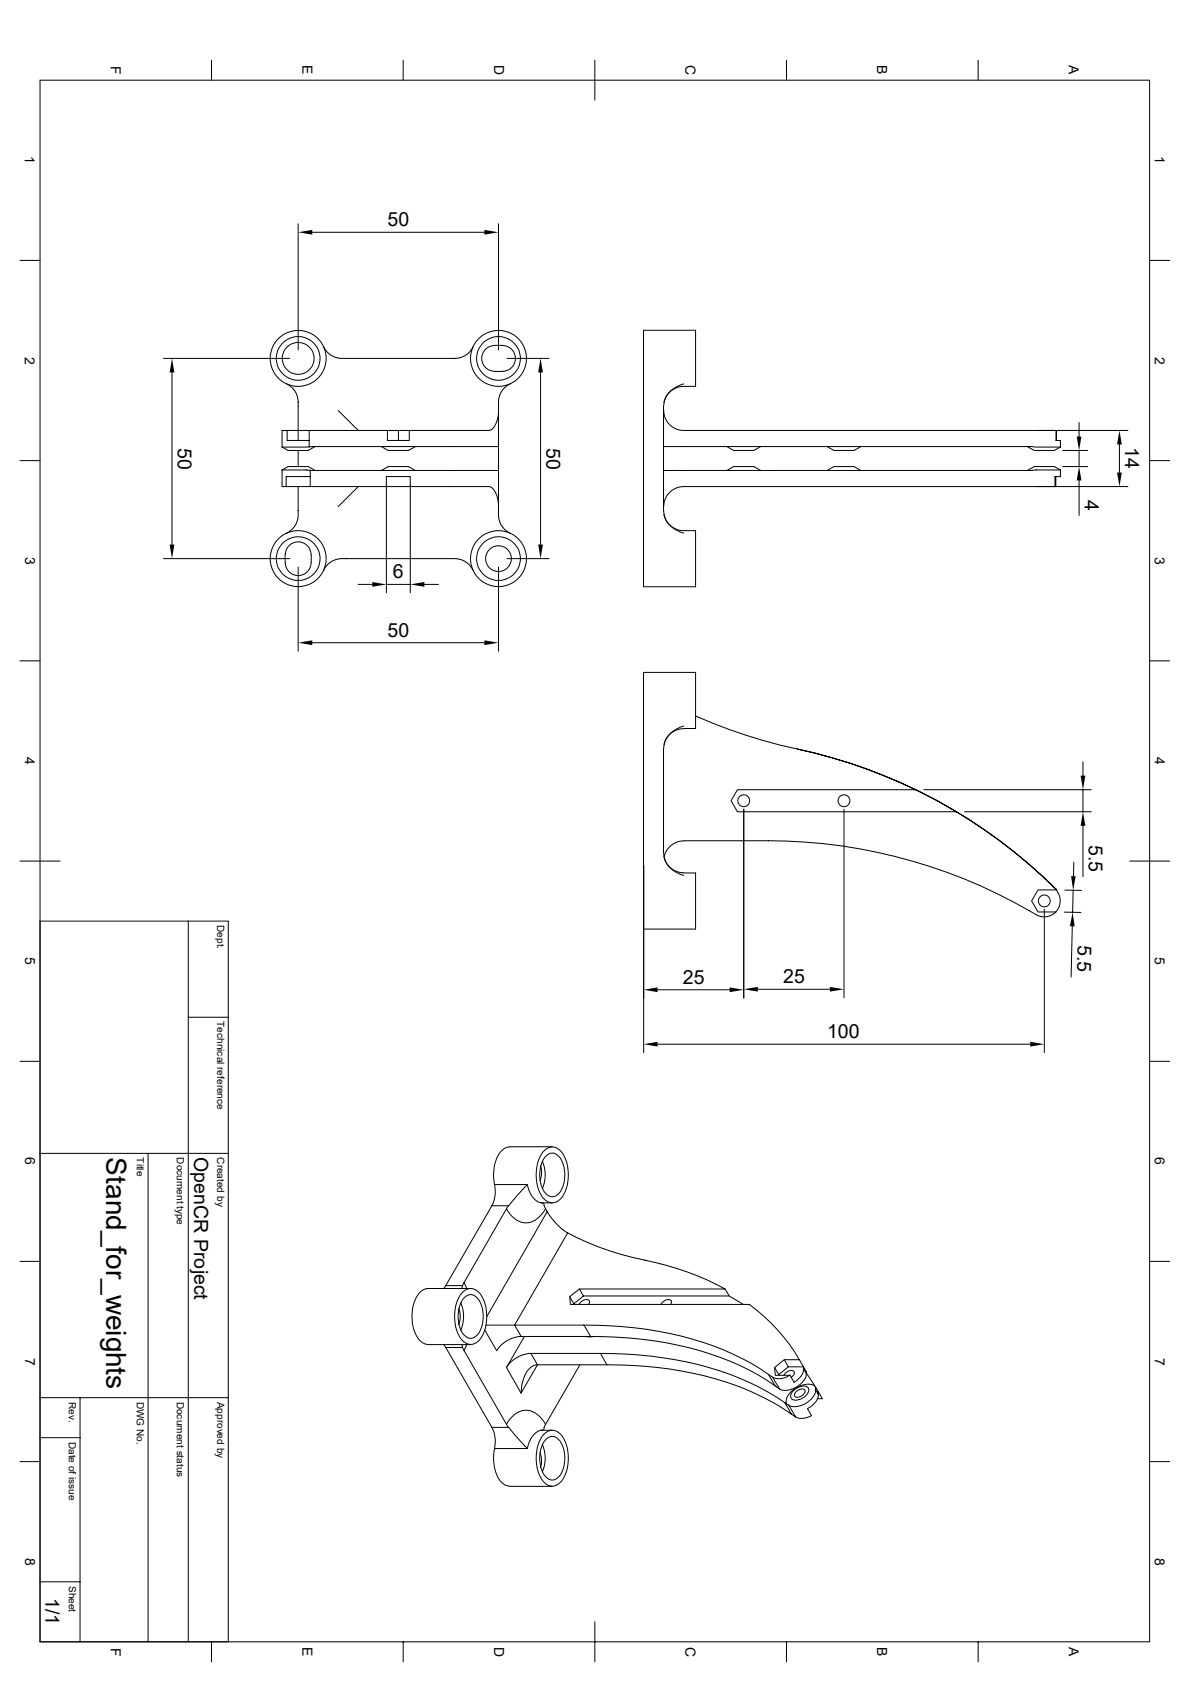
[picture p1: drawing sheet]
<svg xmlns="http://www.w3.org/2000/svg" width="297mm" height="420mm" viewBox="0 0 297 420" stroke-linecap="round" stroke-linejoin="round" font-family="sans-serif">
<g fill="none" stroke="#000" stroke-width=".25">
<path d="M52.8 15v5M100.6 15v5M148.5 15v10M196.3 15v5M244.1 15v5M10 20h276.9v390h-276.9zM74.4 55.9v31.5M77.9 58h43M124.4 55.9v31.5M5 65h5M286.9 65h5M40.8 89.5h31.5"/>
<path d="M42.9 93v43M71.5 95.8l1.8 1.4 1 2 .1 10.8M118.1 86.6l-.9 1.3-.7 .6-1.4 .7-1.3 .3h-27.4l-2.2-.1-1.4-.6-1.1-.9-.9-1.3M123.4 86.2h2M125.4 86.3a3.2 3.2 0 0 1 3.3 3.2 3.2 3.2 0 0 1-3.3 3.2 5 5 0 0 1-4-.8 3.2 3.2 0 0 1-1-3.5 3.2 3.2 0 0 1 3-2.1M126.5 89.5h10.5M127.3 95.8l-1.4 1.1-1.1 1.6-.4 1.6v2.4M134.9 93v43M170.6 95.8l-2 .9-1.1 .8-1.2 1.5-.6 1.4M5 115h5M70.4 117.3l1.5-.8h5l1.8 1M70.4 117.3v4.2h1"/>
<path d="M70.4 117.3l7 .1M71.7 107.5h-1.3v4.1M71.7 107.5h5.5M71.7 107.5v2.5h5.5M74.4 112.5v4M77.2 107.5h19.5M77.2 111.6h-6.8M77.4 119h-6v2.5M78.7 111.5l-1.8 1h-5l-1.5-.9M84.4 102.5l5 5M95.2 111.5l1.7 1h5l1.8-1M95.2 117.5l1.7-1h5l1.8 1"/>
<path d="M96.7 107.5h5.5M96.7 107.5v2.5h5.5v-2.5M99.4 107.5v2.5M124.4 102.5l-.1 1.6-.4 1.5-.8 1.3-1 .6h-19.9M124.4 102.5v9l-47.2 .1v-4.1M124.4 111.5v6M165.6 101.5v26M165.6 111.5l99.1 .1M165.7 102.5a5.1 5.1 0 0 0 4.9 5h93v2.5h1.1v1.6M165.7 101.5a5 5 0 0 1 4.9-5h3v-14h-13v64h13v-14a9.3 9.3 0 0 1-4.9-.4 4.9 4.9 0 0 1-3-4.6M181.4 111.5l1.7 1h5l1.8-1M181.4 117.5l1.7-1h5l1.8 1"/>
<path d="M206.4 111.5l1.8 1h4.9l1.8-1M206.4 117.5l1.8-1h4.9l1.8 1M256.4 111.5l1.7 1h5l1.6-.9M258.9 107.5h22.6M263.7 107.5v2.5M264.7 117.3v1.7h-1.4v2.5h.2v-2.5M264.7 117.3l-1.6-.8h-5l-1.7 1M264.7 117.3l-99.1 .2M265.2 112.5h6.2M265.2 116.5h6.2M269.3 105.5v3.5M269.3 112.5v4"/>
<path d="M269.3 120v8.7M279.4 111v7M286.9 115h5M40.8 139.5h31.5M71.2 138.5v2M71.2 138.5a3.2 3.2 0 0 1 3.2-3.2 3.2 3.2 0 0 1 3.2 3.2M71.4 121.5h6M74.4 121.5l-.1 8.3-1 2-1.8 1.3M77.7 138.5v2M89.4 121.5l-5 5M96.4 121.1v26.9M96.4 121.5h6"/>
<path d="M102.4 121.1v26.9M102.4 121.5h19.7l1 .6 .8 1.3 .4 1.4 .1 1.7M102.4 121.5v-2.5h-6v2.5h-19v-4.1l47 .1v9M124.4 126.5v2.4l.4 1.6 1.1 1.6 1.4 1M126.5 139.5h10.5M165.7 128.6l.6 1.4 1.2 1.5 1.1 .7 2 .9M258.9 121.5h22.6M263.3 121.5h-92.7a5.1 5.1 0 0 0-4.9 5M71.2 140.5a3.2 3.2 0 0 0 3.2 3.2 3.2 3.2 0 0 0 3.2-3.2M74.4 141.6v21M80.8 142.4l.9-1.3 .6-.6 1.4-.8 1.3-.2h28.8l1.3 .2 1.4 .8 .7 .6 .9 1.3M89.4 145.9h3.5"/>
<path d="M96.4 145.9h6M105.9 145.9h3.5M124.4 141.6v21M5 165h5M77.9 160.5h43M173.6 178.8a128.8 128.8 0 0 0 25.5 8.2M286.9 165h5M165.6 186.9v26M170.6 181.3l-1.6 .6-1.6 1.1-1.1 1.4-.6 1.4M170.6 181.9h3v-14h-13v64.1h13v-14a9.7 9.7 0 0 1-4.9-.5 4.9 4.9 0 0 1-3-4.6M170.6 181.9a5 5 0 0 0-4.9 5M199.1 187a128.7 128.7 0 0 1 29.4 10.2"/>
<path d="M199.1 187a128.9 128.9 0 0 1 64.6 35.2M228.5 197.2h-44.4l-1.6 2.7 1.6 2.8h54.6M228.5 197.2l5.1 2.6 5.1 2.9M230.6 197.2h41.8M270.3 190.2v3.5M270.3 197.2v5.5M5 215h10M160.7 216.1v46.7M165.7 214l.6 1.5 1.1 1.4 1.6 1 1.6 .7M170.6 210a5.1 5.1 0 0 0-4.9 4M170.6 209.9h21.2a131 131 0 0 1 66.9 18.5M185.6 202.1v47.2"/>
<path d="M210.7 202.1v47M238.7 202.7a131.1 131.1 0 0 1 25 19.5M240.7 202.7h31.7M268 215.3l-.1 3.5M270.3 206.2v12.7M281.9 215h10M10 230h47v180M47 230v180M260.6 227v35.8M262.7 221.3l.3 .2M263.7 222.2h-4.6l-1.6 2.8 1.6 2.7h4.5M263.7 222.2l.4 .8"/>
<path d="M264.1 223a4 4 0 0 1-.6 4.8 4 4 0 0 1-4.8 .6M265.6 227.8h4.2M265.8 222.2l4.1 .1M267.6 231.3l-.3 12.7M267.8 222.3l-.1 5.5M47 254h10M164.1 247.1h18M189.1 247h18M5 265h5M164.1 260.7h93M286.9 265h5M10 288h47"/>
<path d="M37 288v122M123.4 295.8a8.1 8.1 0 0 1-.6 5.3M127.2 286.4a4.4 4.4 0 0 0-3.5 3.6 11 11 0 0 0-.3 5.8h8.2M127.2 286.3h10.6M131.6 295.8l-4.6 5.3h-4.2M131.6 295.8a5.4 5.4 0 0 0 3.4 4.5l.4 .1M134.9 291a5.1 5.1 0 0 1-.2 3.7M135.3 289.9a8.7 8.7 0 0 1 0 6.9M135.6 287.6a2.84 2.84 0 0 1 4.9 .5 10.6 10.6 0 0 1-.4 11 2.84 2.84 0 0 1-4.9-.5 10.6 10.6 0 0 1 .4-11zM136.2 288.7a2.13 2.13 0 0 1 3.6 .4 8.1 8.1 0 0 1-.4 8.9 2.13 2.13 0 0 1-3.6-.4 8.1 8.1 0 0 1 .4-8.9zM5 315h5M122.8 301.1l-11.5 19.9"/>
<path d="M126.4 301.8l-10.6 18.5M126.4 301.8a5.4 5.4 0 0 0 6.1 3.4l1.7-1 1-1 .9-1.4M126.9 301.1l-.5 .7M135.4 300.4h-.4M135.4 300.4h2.4M135.7 300.4l.1 .7 .8 1.5M136.6 302.6l2.1 2.8 1.4 1.4 1.6 1M136.6 302.6l-15.1 26.2M141.7 307.8l-13.3 23.1M141.7 307.8a76.4 76.4 0 0 0 22 7.5l2.7 .7a67.2 67.2 0 0 1 14.6 5.9M286.9 315h5M106.8 335.7h10.7"/>
<path d="M110.7 335.7l.6 .8M111.3 321l-.6 .7M111.3 336.5l11.5 19.9M111.3 336.5h4.1M111.3 321h4.1M114.5 326.6a6.5 6.5 0 0 1 0 4.2M115 325.2a8.7 8.7 0 0 1 0 7M115.2 323a2.84 2.84 0 0 1 4.9 .5 10.6 10.6 0 0 1-.3 11 2.84 2.84 0 0 1-5-.5 10.6 10.6 0 0 1 .4-11zM115.3 335.7l.1 .8M115.4 336.5l11 19.1M115.4 321l-.1 .7M115.8 320.3l.7 1.4"/>
<path d="M115.8 320.3l-.4 .7M115.9 324.1a2.13 2.13 0 0 1 3.6 .4 8.1 8.1 0 0 1-.4 8.9 2.13 2.13 0 0 1-3.6-.4 8.1 8.1 0 0 1 .4-8.9zM116.5 335.7l-.7 1.5M117.5 321.7h-10.7a4 4 0 0 0-3.3 3.3 9.9 9.9 0 0 0 1.6 10l.9 .5 .8 .2M121 332.1l3 5.1M121.3 330.9h7.1M128.4 330.9l1.7 2.8M128.4 330.9h17.4M130.1 333.7a7.7 7.7 0 0 0-6.1 3.5M130.1 333.7h17.3M130.9 333.7l-4.5 7.8M132.5 337.9a7.7 7.7 0 0 0-6.1 3.6"/>
<path d="M132.5 337.9l1.7 2.9M132.5 337.9h17.4M143.2 325.5v.2M144.5 325.7a1.84 1.84 0 0 1 2.6-.9l.1 .4-.3 .5M144.6 321.9l1 1.7-2.4 1.9-1-1.7M145.6 323.6h36.4M145.8 330.9a86 86 0 0 1 39.6 8.4l2.2 1.2 4.2 2.7M145.8 330.9l1.6 2.8M146.1 333.7l1 .1 1.2-.1M147.4 333.7a86.7 86.7 0 0 1 39.6 8.4l6.5 3.9M149.9 337.9a86 86 0 0 1 39.5 8.5l4.4 2.5 2.1 1.4M149.9 337.9l1.6 2.9"/>
<path d="M164.9 325.7a1.84 1.84 0 0 1 2.6-.9l.1 .4-.3 .5M181 321.9l1 1.7 3.5 2.1M181 321.9h-36.4l-2.4 1.9 .2 1.9h44.6a45.9 45.9 0 0 1 12.5 13.8M195.7 339.5l1.1 1.8-2.4 1.9-1.1-1.7M199.5 339.5l1.7 2.9 .1 .6M199.5 339.5h-3.8l-2.4 2 .2 1.9h3.7l1 1.8M10 359h10M10 349h47M20 349v61M122.8 356.4a8.1 8.1 0 0 1 .6 5.3M122.8 356.4h4.2l4.6 5.3M126.4 355.6a5.4 5.4 0 0 1 6.1-3.3l1.1 .5 1.1 .9 1.4 1.9"/>
<path d="M126.4 355.6l.5 .8M134.2 340.8a4.6 4.6 0 0 0-3.7 4l-.3 1.5-.1 1.6M134.2 340.8h17.3M134.2 340.8l-4.2 7.1-3.6-6.4M135 357l.4 .1M135.4 357.1a4.4 4.4 0 0 0-3.6 3.9l-.2 .7M135.4 357.1h2.4M135.6 358.4a2.84 2.84 0 0 1 4.9 .5 10.6 10.6 0 0 1-.4 11 2.84 2.84 0 0 1-4.9-.5 10.6 10.6 0 0 1 .4-11zM136.2 359.5a2.13 2.13 0 0 1 3.6 .4 8.1 8.1 0 0 1-.4 8.9 2.13 2.13 0 0 1-3.6-.5 8.1 8.1 0 0 1 .4-8.8zM144.7 340.8l-8.6 15.1-.4 1.2M151.5 340.8a89.4 89.4 0 0 1 37.2 7.3 51.7 51.7 0 0 1 8.8 5M191.8 343.2l1.1 .7 1.7 2.9-1.1-.8"/>
<path d="M191.8 343.2l1.7 2.8M194.4 343.2v.2M195.6 343.4a1.84 1.84 0 0 1 2.6-.9v.7l-.8 .7M195.9 350.3l1 .6 1.7 2.9M195.9 350.3l1.6 2.8M196.8 341.3h3.7l.1 .5 .7 1.2M197.1 343.4a4.1 4.1 0 0 1-4.2 .5M197.5 353.1l1.1 .7M198.1 347.2a2.6 2.6 0 0 1 3.7-.6 2.38 2.38 0 0 1-1.9 2.7l-.5 .2a1.28 1.28 0 0 1-1.4 0 1.28 1.28 0 0 1-.6-1.3zM198.8 347.4a1.53 1.53 0 0 1 2.1-.3 1.77 1.77 0 0 1-2.4 1.6l-.2-.6zM200.6 341.8a4 4 0 0 1-2.4 3.3M201.3 342.9l3.9 6.3h-1.1"/>
<path d="M201.3 343a4.9 4.9 0 0 1-3.6 3.8l-2 .4-1.1-.4M202.6 353.5a4.1 4.1 0 0 1-4 .3M203.4 346.1a4.6 4.6 0 0 0-5.3 .9 3.5 3.5 0 0 0-1.8 3.5M203.6 346.4v.6M203.6 347l.7 1.2-.1-.7M203.6 347a4.9 4.9 0 0 1-3.5 3.9l-2.1 .3-1.1-.3M204.3 348.2a4.5 4.5 0 0 1-2.8 3.5l1.1 1.8M5 365h5M127.2 371.1h10.6M131.6 361.7h-8.2a10 10 0 0 0 1.8 8.4l.7 .7 1.3 .3M134.7 362.8a5.1 5.1 0 0 1 .2 3.6M135.3 360.6a8.7 8.7 0 0 1 0 7"/>
<path d="M286.9 365h5M10 395h10M52.8 410v5M100.6 410v5M148.5 405v10M196.3 410v5M244.1 410v5"/>
<circle cx="74.4" cy="89.5" r="7"/>
<circle cx="74.4" cy="89.5" r="4"/>
<circle cx="74.4" cy="89.5" r="5.5"/>
<circle cx="124.4" cy="89.5" r="7"/>
<circle cx="124.4" cy="89.5" r="5.5"/>
<circle cx="74.4" cy="139.5" r="7"/>
<circle cx="74.4" cy="139.5" r="5.5"/>
<circle cx="124.4" cy="139.5" r="7"/>
<circle cx="124.4" cy="139.5" r="3.2"/>
<circle cx="124.4" cy="139.5" r="5.5"/>
<circle cx="185.6" cy="199.9" r="1.49"/>
<circle cx="210.6" cy="199.9" r="1.49"/>
<circle cx="260.6" cy="225" r="1.49"/>
</g>
<g fill="#000">
<path d="M74.4 58l3.5-.6v1.2zM120.9 57.4l3.5 .6-3.5 .6zM42.9 89.5l.6 3.5h-1.2zM134.9 89.5l.6 3.5h-1.2zM268.7 109h1.2l-.6 3.5zM269.3 116.5l.6 3.5h-1.2zM279.4 107.5l.6 3.5h-1.2zM278.8 118h1.2l-.6 3.5zM42.3 136h1.2l-.6 3.5zM134.3 136h1.2l-.6 3.5zM74.4 160.5l3.5-.6v1.2zM92.9 145.3l3.5 .6-3.5 .6z"/>
<path d="M102.4 145.9l3.5-.6v1.2zM120.9 159.9l3.5 .6-3.5 .6zM269.7 193.7h1.2l-.6 3.5zM267.3 218.8h1.2l-.7 3.5zM270.3 202.7l.6 3.5h-1.2zM267.7 227.8l.5 3.5h-1.2zM160.7 247.1l3.4-.6v1.2zM182.1 246.5l3.5 .6-3.5 .6zM185.6 247l3.5-.6v1.2zM207.1 246.4l3.6 .6-3.6 .6zM160.7 260.7l3.4-.6v1.2zM257.1 260.1l3.5 .6-3.5 .6z"/>
</g>
<text font-size="7" x="26.5" y="289" transform="rotate(90 26.5 289)">Stand_for_weights</text>
<g font-size="4.9">
<text x="96.7" y="56.5">50</text>
<text x="44.4" y="111.8" transform="rotate(90 44.4 111.8)">50</text>
<text x="136.4" y="111.8" transform="rotate(90 136.4 111.8)">50</text>
<text x="280.8" y="111.6" transform="rotate(90 280.8 111.6)">14</text>
<text x="270.7" y="124.8" transform="rotate(90 270.7 124.8)">4</text>
<text x="98.1" y="144.4">6</text>
<text x="96.7" y="159">50</text>
<text x="271.7" y="210.9" transform="rotate(90 271.7 210.9)">5.5</text>
<text x="269" y="236" transform="rotate(91 269 236)">5.5</text>
<text x="170.4" y="245.7">25</text>
<text x="195.5" y="245.6">25</text>
<text x="206.4" y="259.2">100</text>
<text x="48.5" y="289" transform="rotate(90 48.5 289)">OpenCR Project</text>
<text x="11.3" y="399.1" transform="rotate(90 11.3 399.1)">1/1</text>
</g>
<g font-size="3.5">
<text x="27.6" y="16.5" transform="rotate(90 27.6 16.5)">F</text>
<text x="75.5" y="16.3" transform="rotate(90 75.5 16.3)">E</text>
<text x="123.3" y="16.3" transform="rotate(90 123.3 16.3)">D</text>
<text x="171.1" y="16.3" transform="rotate(90 171.1 16.3)">C</text>
<text x="218.9" y="16.3" transform="rotate(90 218.9 16.3)">B</text>
<text x="266.8" y="16.3" transform="rotate(90 266.8 16.3)">A</text>
<text x="6.2" y="39" transform="rotate(90 6.2 39)">1</text>
<text x="288.2" y="39" transform="rotate(90 288.2 39)">1</text>
<text x="6.2" y="89" transform="rotate(90 6.2 89)">2</text>
<text x="288.2" y="89" transform="rotate(90 288.2 89)">2</text>
<text x="6.3" y="139" transform="rotate(90 6.3 139)">3</text>
<text x="288.2" y="139" transform="rotate(90 288.2 139)">3</text>
<text x="6.2" y="189" transform="rotate(90 6.2 189)">4</text>
<text x="288.2" y="189" transform="rotate(90 288.2 189)">4</text>
<text x="6.3" y="239" transform="rotate(90 6.3 239)">5</text>
<text x="288.2" y="239" transform="rotate(90 288.2 239)">5</text>
<text x="6.3" y="289" transform="rotate(90 6.3 289)">6</text>
<text x="288.2" y="289" transform="rotate(90 288.2 289)">6</text>
<text x="6.3" y="339" transform="rotate(90 6.3 339)">7</text>
<text x="288.2" y="339" transform="rotate(90 288.2 339)">7</text>
<text x="6.3" y="389" transform="rotate(90 6.3 389)">8</text>
<text x="288.2" y="389" transform="rotate(90 288.2 389)">8</text>
<text x="27.6" y="411.4" transform="rotate(90 27.6 411.4)">F</text>
<text x="75.5" y="411.3" transform="rotate(90 75.5 411.3)">E</text>
<text x="123.3" y="411.2" transform="rotate(90 123.3 411.2)">D</text>
<text x="171.1" y="411.2" transform="rotate(90 171.1 411.2)">C</text>
<text x="218.9" y="411.3" transform="rotate(90 218.9 411.3)">B</text>
<text x="266.8" y="411.3" transform="rotate(90 266.8 411.3)">A</text>
</g>
<g font-size="2.5">
<text x="54.2" y="231" transform="rotate(90 54.2 231)">Dept.</text>
<text x="54.2" y="255" transform="rotate(90 54.2 255)">Technical reference</text>
<text x="34.2" y="289" transform="rotate(90 34.2 289)">Title</text>
<text x="44.2" y="289" transform="rotate(90 44.2 289)">Document type</text>
<text x="54.2" y="289" transform="rotate(90 54.2 289)">Created by</text>
<text x="17.2" y="350" transform="rotate(90 17.2 350)">Rev.</text>
<text x="34.2" y="350" transform="rotate(90 34.2 350)">DWG No.</text>
<text x="44.2" y="350" transform="rotate(90 44.2 350)">Document status</text>
<text x="54.2" y="350" transform="rotate(90 54.2 350)">Approved by</text>
<text x="17.2" y="360" transform="rotate(90 17.2 360)">Date of issue</text>
<text x="17.2" y="396" transform="rotate(90 17.2 396)">Sheet</text>
</g>
</svg>
